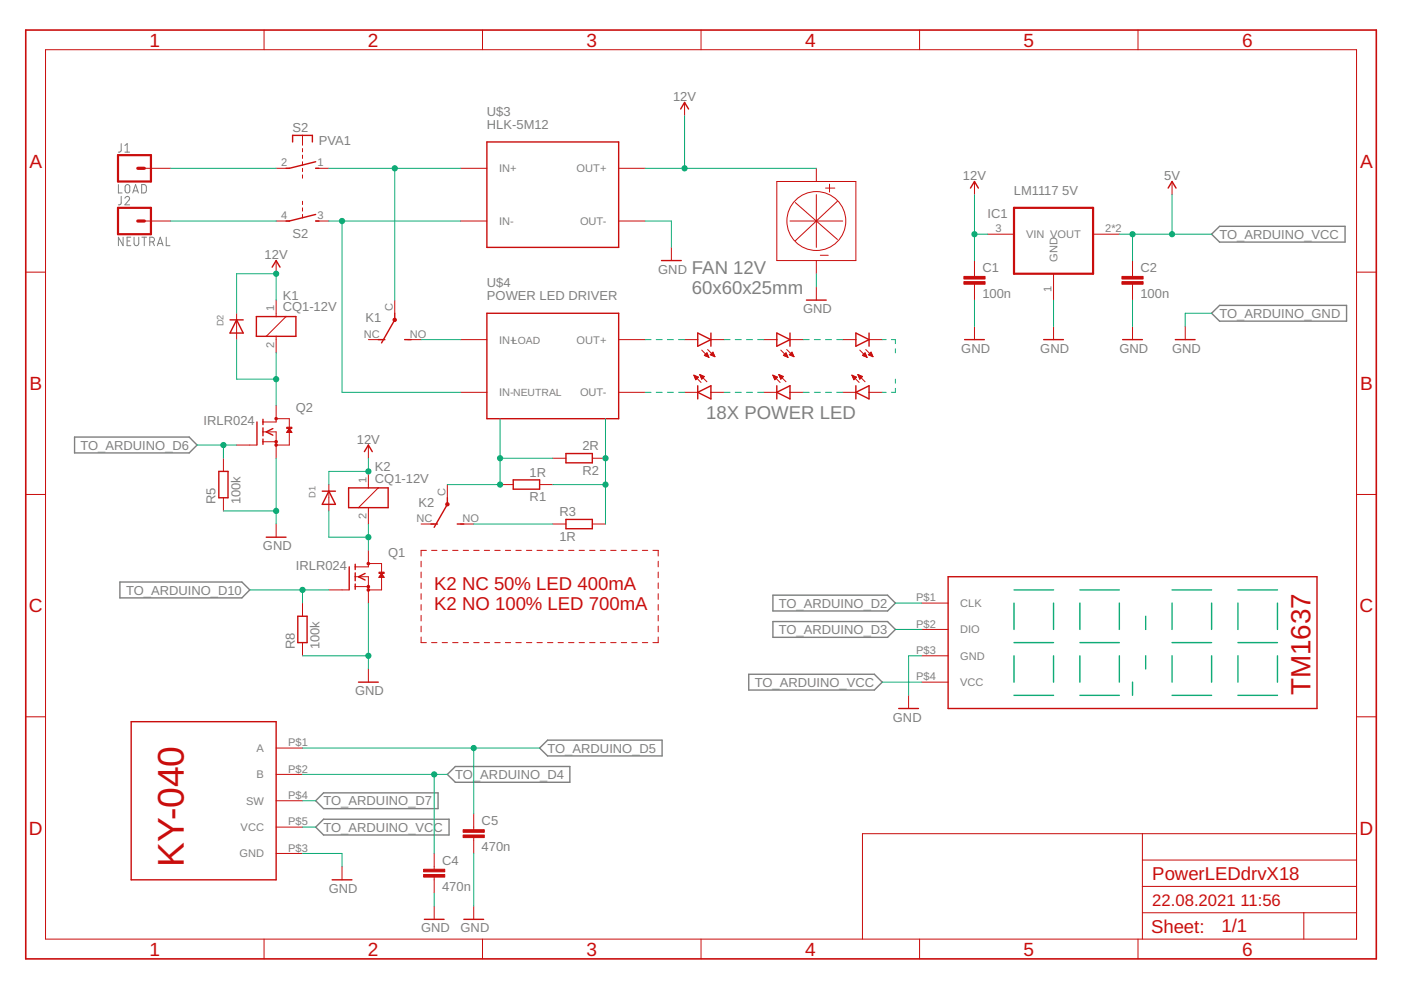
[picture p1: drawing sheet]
<svg xmlns="http://www.w3.org/2000/svg" width="297mm" height="210mm" viewBox="0 0 297 210" stroke-linecap="round" stroke-linejoin="round" font-family="sans-serif">
<g fill="none" stroke="#808080" stroke-width=".21">
<path d="M25.1 39.1v1.8h.8M25.7 30.5v1.5l-.6 .3M26.5 32.3h1M26.5 30.9l.5-.4v1.8M26.6 39.3l.3-.2 .5 .2 .1 1.1a.5 .5 0 0 1-.5 .5 .5 .5 0 0 1-.5-.5zM30 39.1l.7 .1 .3 .3v.9l-.3 .5h-.7zM25.7 41.6v1.6l-.6 .2M26.1 50.3v1.8l-1-1.8v1.8M26.5 42a.49 .49 0 0 1 .7-.3 .49 .49 0 0 1 .1 .7l-.8 1h1M26.9 51.1h.6M27.7 50.3h-.8v1.8h.8M28.2 40.9l.5-1.8 .6 1.8"/>
<path d="M28.3 40.5h.9M28.4 50.3v1.3a.5 .5 0 0 0 .5 .5 .5 .5 0 0 0 .5-.5v-1.3M30.1 50.3h1M30.6 50.3v1.8M31.7 51.3h.6a.5 .5 0 0 0 .5-.5 .5 .5 0 0 0-.5-.5h-.6v1.8M32.4 51.3l.3 .8M33.4 52.1l.6-1.8 .6 1.8M33.5 51.6h.9M35.2 50.3v1.8h.8"/>
</g>
<path d="M256.9 49.7l1.7-1.7h26.6v3.3h-26.6zM256.9 66.4l1.7-1.7h26.9v3.4h-26.9zM15.8 92.7h24.3l1.7 1.7-1.7 1.6h-24.3zM25.4 123.4h25.9l1.7 1.7-1.7 1.7h-25.9zM163.9 126.2h24.3l1.6 1.7-1.6 1.6h-24.3zM163.9 131.8h24.3l1.6 1.7-1.6 1.6h-24.3zM114.4 158.6l1.7-1.7h24.3v3.4h-24.3zM158.7 143h26.7l1.6 1.6-1.6 1.7h-26.7zM66.9 175.4l1.7-1.7h26.6v3.3h-26.6zM66.9 169.8l1.7-1.7h24.3v3.3h-24.3zM94.8 164.2l1.7-1.7h24.3v3.4h-24.3z" fill="none" stroke="#808080" stroke-width=".3"/>
<g fill="none" stroke="#c90d0c" stroke-width=".21">
<path d="M9.7 10.5h277.9v188.6h-277.9zM56 6.4v4.1M102.3 6.4v4.1M148.6 6.4v4.1M195 6.4v4.1M241.3 6.4v4.1M30.6 35.7h5.6M58.5 35.7h2.8M64.1 28.7v2.1M64.1 31.5v.7M64.1 32.9v.7M64.1 34.3v.7"/>
<path d="M64.1 35.7v.7M64.1 37.1v.7M66.9 35.7h2.8M97.6 35.7h5.6M131.2 35.7h5.6M145.1 21.7v2.8M164.7 38.5h16.8v16.7h-16.8zM173.1 35.7v2.8M175 39.9h2M175.9 39.1v1.6M206.6 38.5v2.8M248.5 38.5v2.8"/>
<path d="M5.5 57.7h4.2M30.6 46.9h5.6M58.5 46.9h2.8M58.5 55.2v2.8M64.1 42.7v.7M64.1 44.1v.7M64.1 45.5v.7M66.9 46.9h2.8M97.6 46.9h5.6M131.2 46.9h5.6M142.3 52.5v2.7M167.5 46.9h11.2"/>
<path d="M168.6 42.9l8.9 7.9M173.1 41.3v11.2M173.1 55.2v2.8M173.9 54.1h1.7M177.5 42.7l-8.9 8.4M206.6 55.2v3.4M209.4 49.7h5.6M223.4 58v5.6M231.8 49.7h5.5M240.1 55.2v3.4M287.6 57.7h4.2M50.2 66.4v5.6"/>
<path d="M58.5 63.6v3.5M58.5 71.3v3.5M60.6 67.1l-4.1 4.2M78.1 72h2.8M83.7 63.6v2.8M86.5 72h2.8M97.6 72h5.6M131.2 72h5.6M145.1 72h2.8M147.1 79.5l1.5 1.6M147.1 79.5l1 .5-.6 .5zM147.2 79.7h.2"/>
<path d="M147.2 79.8h.5M147.3 79.9h.7M148.4 79.4l1.5 1.5M148.4 79.4l.9 .4-.5 .6zM148.4 79.5h.2M148.5 79.7h.4M148.5 79.8h.8M148.6 79.9h.6M148.8 74.2l1.5 1.6M149.3 75.4l.6-.6 .4 1zM149.4 75.3h.7M149.5 75.2h.6"/>
<path d="M149.6 75.5h.6M149.6 75.1h.4M149.8 74.9h.1M149.9 75.6h.3M150 74.1l1.6 1.5M150.2 75.7h.1M150.6 75.2l.6-.5 .4 .9zM150.6 75.2h.8M150.7 72h2.8M150.8 75.1h.5M150.8 75.3h.6M150.9 74.9h.4"/>
<path d="M151 74.8h.2M151.2 75.5h.3M151.5 75.6h.1M161.9 72h2.8M163.9 79.5l1.5 1.6M163.9 79.5l.9 .5-.5 .5zM163.9 79.7h.2M164 79.8h.5M164 79.9h.8M165.1 79.4l1.5 1.5M165.1 79.4l1 .4-.6 .6zM165.2 79.5h.2"/>
<path d="M165.2 79.7h.5M165.3 79.8h.7M165.4 79.9h.6M165.5 74.2l1.6 1.6M166.1 75.4l.5-.6 .5 1zM166.1 75.3h.8M166.3 75.2h.5M166.3 75.5h.6M166.4 75.1h.4M166.5 74.9h.2M166.6 75.6h.4M166.8 74.1l1.5 1.5"/>
<path d="M167 75.7h.1M167.4 75.2h.7M167.5 72h2.8M167.5 75.1h.6M167.6 75.3h.6M167.7 74.9h.3M167.8 74.8h.2M167.9 75.5h.4M167.9 74.7l.4 .9-1-.4zM168.2 75.6h.1M173.1 60.8v2.8M178.7 72h2.8"/>
<path d="M180.6 79.5l1.6 1.6M180.6 79.5l1 .5-.6 .5zM180.7 79.7h.2M180.7 79.8h.5M180.8 79.9h.7M181.9 79.4l1.5 1.5M181.9 79.4l1 .4-.6 .6zM181.9 79.5h.3M182 79.7h.5M182.1 79.8h.7M182.1 79.9h.7M182.3 74.2l1.5 1.6"/>
<path d="M182.9 75.4l.5-.6 .4 1zM182.9 75.3h.7M183 75.2h.6M183.1 75.5h.6M183.2 75.1h.3M183.3 74.9h.2M183.4 75.6h.3M183.6 74.1l1.5 1.5M183.7 75.7h.1M184.1 75.2l.6-.5 .4 .9zM184.1 75.2h.8M184.3 72h2.7"/>
<path d="M184.3 75.1h.5M184.3 75.3h.7M184.4 74.9h.4M184.6 74.8h.1M184.7 75.5h.3M185 75.6h.1M206.6 60.3v3.3M206.6 69.2v2.8M223.4 69.2v2.8M240.1 60.3v3.3M240.1 69.2v2.8M251.3 69.2v2.8"/>
<path d="M47.4 97.2v2.7M50.2 94.4h4.2M55.8 91.6h2.7v5.6M55.8 93.7h2.7M58.5 86v3.5h-2.7M58.5 88.8h2.8v5.6h-2.8M60.8 91.6h1M60.9 91.5h.8M61 91.4h.7M61.1 91.2h.5M61.2 91.1h.3M61.3 91h.1"/>
<path d="M61.3 90.9l.6 .8h-1.1zM78.1 94.4v2.8M78.1 99.9v3.5M97.6 83.2h5.6M117.2 97.2h2.8M125.6 97.2h2.8M131.2 83.2h5.6M145.1 83.2h2.8M147.3 80.1h.7M147.4 80.2h.4M147.4 80.3h.3M147.5 80.5h.1"/>
<path d="M148.6 80.1h.5M148.7 80.2h.2M148.8 80.3h.1M150.7 83.2h2.8M161.9 83.2h2.8M164.1 80.1h.6M164.1 80.2h.5M164.2 80.3h.3M164.3 80.5h.1M165.4 80.1h.4M165.5 80.2h.2M165.5 80.3h.1"/>
<path d="M167.5 83.2h2.8M178.7 83.2h2.8M180.8 80.1h.7M180.9 80.2h.5M181 80.3h.2M181 80.5h.1M182.2 80.1h.4M182.2 80.2h.3M182.3 80.3h.1M184.3 83.2h2.7M5.5 104.8h4.2M47.4 105.5v2.8"/>
<path d="M58.5 111.1v2.8M69.7 102.7v5.6M78.1 119.5h2.8v5.6h-2.8M78.1 107.6v3.5M78.1 116.7v3.5h-2.8M80.2 103.4l-4.2 4.2M89.3 119v1.2M89.3 111.1h2.8M90.4 116.7h-1.1v1.2M91.5 116.7h1.1M93.7 116.7h1.2M94.8 102.7v2.8"/>
<path d="M96 116.7h1.1M97.6 111.1h2.8M98.2 116.7h1.1M100.4 116.7h1.2M102.7 116.7h1.1M104.9 116.7h1.1M106 102.7h2.8M107.1 116.7h1.2M109.4 116.7h1.1M111.6 116.7h1.2M113.9 116.7h1.1M114.4 102.7h2.8"/>
<path d="M116.1 116.7h1.1M117.2 111.1h2.8M118.3 116.7h1.1M120.5 116.7h1.2M122.8 116.7h1.1M125 116.7h1.2M125.6 111.1h2.8M127.3 116.7h1.1M129.5 116.7h1.1M131.7 116.7h1.2M133.9 116.7h1.2M136.2 116.7h1.1"/>
<path d="M138.4 116.7h1.2v1.2M139.6 119v1.2M287.6 104.8h4.2M64.1 127.9v2.8M64.1 136.2v2.8M69.7 125.1h4.3M75.3 122.3h2.8v5.6M75.3 124.4h2.8M80.4 122.3h1M80.5 122.2h.8M80.6 122h.6M80.7 121.9h.4"/>
<path d="M80.8 121.8h.2M80.9 121.6h.1M80.9 121.6l.5 .8h-1.1zM89.3 135.1v1.1h1.1M89.3 121.3v1.2M89.3 123.6v1.2M89.3 125.9v1.2M89.3 128.2v1.2M89.3 130.5v1.2M89.3 132.8v1.2M91.5 136.2h1.1M93.7 136.2h1.2"/>
<path d="M96 136.2h1.1M98.2 136.2h1.1M100.4 136.2h1.2M102.7 136.2h1.1M104.9 136.2h1.1M107.1 136.2h1.2M109.4 136.2h1.1M111.6 136.2h1.2M113.9 136.2h1.1M116.1 136.2h1.1M118.3 136.2h1.1M120.5 136.2h1.2"/>
<path d="M122.8 136.2h1.1M125 136.2h1.2M127.3 136.2h1.1M129.5 136.2h1.1M131.7 136.2h1.2M133.9 136.2h1.2M136.2 136.2h1.1M139.6 121.3v1.2M139.6 123.6v1.2M139.6 125.9v1.2M139.6 128.2v1.2M139.6 130.5v1.2"/>
<path d="M139.6 132.8v1.2M139.6 135.1v1.1h-1.2M195.4 127.9h5.6M195.4 133.5h5.6M195.4 139h5.6M5.5 152h4.2M58.5 158.6h5.6M78.1 141.8v2.8M192.6 147.4v2.8M195.4 144.6h5.6M287.6 152h4.2M58.5 164.2h5.6"/>
<path d="M58.5 169.8h5.6M58.5 175.4h5.6M100.4 172.6v3.3M100.4 177.6v3.4M242.2 176.8v22.3M287.6 176.8h-104.7v22.3M56 199.1v4.2M58.5 181h5.6M72.5 183.7v2.8M92.1 181v3.3M92.1 186v3.3M92.1 192.1v2.8"/>
<path d="M100.4 192.1v2.8M102.3 199.1v4.2M148.6 199.1v4.2M195 199.1v4.2M241.3 199.1v4.2M242.2 193.5h45.4M242.2 187.9h45.4M242.2 182.4h45.4M276.4 193.5v5.6"/>
<circle cx="173.1" cy="46.9" r="6.2"/>
</g>
<g fill="none" stroke="#c90d0c" stroke-width=".3">
<path d="M62 30.1v-1.4h4.2v1.4M66.9 34.3l-5.6 1.4h-.7M66.9 35.7h.7M103.2 30.1h28v22.4h-28zM144.3 23.1l.8-1.4 .9 1.4M205.8 39.9l.8-1.4 .8 1.4M247.7 39.9l.8-1.4 .8 1.4M57.7 56.6l.8-1.4 .9 1.4M66.9 45.5l-5.6 1.4h-.7M66.9 46.9h.7M140.3 55.2h4.1M48.8 67.8h2.8"/>
<path d="M50.2 67.8l1.4 2.8h-2.8zM54.4 67.1h8.3v4.2h-8.3zM80.2 72h1.4M83.7 66.4v1.4l-2.8 4.9M85.8 72h1.4M103.2 66.4h28v22.4h-28zM147.9 70.6l2.8 1.4-2.8 1.4zM150.7 70.6v2.8M164.7 70.6l2.8 1.4-2.8 1.4zM167.5 70.6v2.8M171 63.6h4.2M181.5 70.6l2.8 1.4-2.8 1.4z"/>
<path d="M184.3 70.6v2.8M204.5 72h4.2M221.3 72h4.2M238 72h4.2M249.2 72h4.2M46.4 99.9h1.9v5.6h-1.9zM54.5 89.5v4.9M55.8 88.9v1.1M55.8 90.7v1.7M55.8 93.1v1.1M57.8 90.9l-1.3 .7 1.3 .7M77.3 95.8l.8-1.4 .8 1.4"/>
<path d="M120 96.2h5.6v1.9h-5.6zM147.9 83.2l2.8-1.4v2.8zM147.9 81.8v2.8M164.7 83.2l2.8-1.4v2.8zM164.7 81.8v2.8M181.5 83.2l2.8-1.4v2.8zM181.5 81.8v2.8M56.5 113.9h4.1M68.3 104.1h2.8M69.7 104.1l1.4 2.8h-2.8zM73.9 103.4h8.4v4.2h-8.4zM75.3 119.6v1.2"/>
<path d="M91.4 111.1h1.4M94.8 105.5v1.4l-2.7 4.9M96.9 111.1h1.4M108.8 101.7h5.6v2h-5.6zM120 110.1h5.6v2h-5.6zM63.1 130.7h2v5.5h-2zM74 120.2v4.9M75.3 121.5v1.6M75.3 123.8v1.1M77.4 121.6l-1.4 .7 1.4 .7M201 122.3h78.2v27.9h-78.2zM27.8 153h30.7v33.5h-30.7z"/>
<path d="M76 144.6h4.2M190.5 150.2h4.2M70.4 186.5h4.2M90 194.9h4.1M98.3 194.9h4.2"/>
</g>
<path d="M25 32.9h7v5.6h-7zM25 44.1h7v5.6h-7zM215 44.1h16.8v13.9h-16.8z" fill="none" stroke="#c90d0c" stroke-width=".47"/>
<g fill="#c90d0c" stroke="#c90d0c" stroke-width=".21">
<path d="M204.4 59.7h4.5v.6h-4.5z"/>
<path d="M204.4 58.6h4.5v.6h-4.5z"/>
<path d="M237.9 59.7h4.5v.6h-4.5z"/>
<path d="M237.9 58.6h4.5v.6h-4.5z"/>
<path d="M80.3 121.3h1.1v.3h-1.1z"/>
<path d="M60.8 90.6h1.1v.3h-1.1z"/>
<path d="M89.8 185.4h4.5v.6h-4.5z"/>
<path d="M89.8 184.3h4.5v.5h-4.5z"/>
<path d="M98.2 177h4.5v.6h-4.5z"/>
<path d="M98.2 175.9h4.5v.6h-4.5z"/>
</g>
<g fill="#c90d0c" stroke="#c90d0c" stroke-width=".21">
<circle cx="78.1" cy="119.5" r=".28"/>
<circle cx="78.1" cy="125.1" r=".28"/>
<circle cx="78.1" cy="124.4" r=".28"/>
<circle cx="83.7" cy="67.8" r=".37"/>
<circle cx="58.5" cy="88.8" r=".27"/>
<circle cx="58.5" cy="94.4" r=".27"/>
<circle cx="58.5" cy="93.7" r=".27"/>
<circle cx="94.8" cy="106.9" r=".36"/>
</g>
<path d="M29.2 35.7h1.4M29.2 46.9h1.4" fill="none" stroke="#c90d0c" stroke-width=".68"/>
<path d="M5.5 6.4h286.3v196.9h-286.3z" fill="none" stroke="#c90d0c" stroke-width=".34"/>
<g fill="none" stroke="#0dab76" stroke-width=".3">
<path d="M215 136.2h8.4M215 125.1h8.4M215 127.9v5.6M215 139v5.6M223.4 127.9v5.6M223.4 139v5.6M229 136.2h8.3M229 125.1h8.3M229 127.9v5.6M229 139v5.6M237.3 127.9v5.6M237.3 139v5.6"/>
<path d="M242.9 130.7v2.8M242.9 139v2.8M248.5 136.2h8.4M248.5 125.1h8.4M248.5 127.9v5.6M248.5 139v5.6M256.9 127.9v5.6M256.9 139v5.6M262.5 136.2h8.3M262.5 127.9v5.6M262.5 139v5.6M262.5 125.1h8.3"/>
<path d="M270.8 127.9v5.6M270.8 139v5.6M215 147.4h8.4M229 147.4h8.3M240.1 144.6v2.8M248.5 147.4h8.4M262.5 147.4h8.3"/>
</g>
<g fill="none" stroke="#0dab76" stroke-width=".21">
<path d="M36.2 35.7h22.3M69.7 35.7h27.9M83.7 35.7v27.9M136.8 35.7h36.3M145.1 24.5v11.2M36.2 46.9h22.3M69.7 46.9h27.9M72.5 46.9v36.3h25.1M136.8 46.9h5.5v5.6M173.1 58v2.8M206.6 41.3v13.9M206.6 49.7h2.8"/>
<path d="M237.3 49.7h19.6M240.1 49.7v5.5M248.5 41.3v8.4M50.2 72v8.4h8.3M58.5 63.6v-5.6h-8.3v8.4M58.5 74.8v11.2M89.3 72h8.3M136.8 72h1.2M139.1 72h1.3M141.5 72h1.3M143.9 72h1.2M153.5 72h1.3"/>
<path d="M155.9 72h1.3M158.3 72h1.2M160.6 72h1.3M170.3 72h1.3M172.7 72h1.2M175 72h1.3M177.4 72h1.3M187 72h.9M189 72h.8v.9M189.8 74v.8M206.6 63.6v5.6M223.4 63.6v5.6"/>
<path d="M240.1 63.6v5.6M256.9 66.4h-5.6v2.8M41.8 94.4h8.4M47.4 94.4v2.8M58.5 97.2v13.9M78.1 97.2v2.7h-8.4v2.8M106 88.8v13.9h-11.2M106 97.2h11.2M128.4 88.8v22.3M136.8 83.2h1.2M139.1 83.2h1.3M141.5 83.2h1.3"/>
<path d="M143.9 83.2h1.2M153.5 83.2h1.3M155.9 83.2h1.3M158.3 83.2h1.2M160.6 83.2h1.3M170.3 83.2h1.3M172.7 83.2h1.2M175 83.2h1.3M177.4 83.2h1.3M187 83.2h.9M189.8 82.3v.9h-.8M189.8 80.4v.8"/>
<path d="M47.4 108.3h11.1M69.7 108.3v5.6h8.4M78.1 111.1v5.6M100.4 111.1h16.8M117.2 102.7h11.2M53 125.1h16.7M64.1 139h14M64.1 125.1v2.8M78.1 127.9v13.9M189.8 127.9h5.6M189.8 133.5h5.6M195.4 139h-2.8v8.4"/>
<path d="M64.1 158.6h50.3M100.4 158.6v14M187 144.6h8.4M64.1 175.4h2.8M64.1 164.2h30.7M64.1 169.8h2.8M92.1 164.2v16.8M64.1 181h8.4v2.7M92.1 189.3v2.8M100.4 181v11.1"/>
</g>
<g fill="#0dab76" stroke="#0dab76" stroke-width=".21">
<circle cx="58.5" cy="108.3" r=".55"/>
<circle cx="78.1" cy="139" r=".55"/>
<circle cx="248.5" cy="49.7" r=".55"/>
<circle cx="240.1" cy="49.7" r=".55"/>
<circle cx="206.6" cy="49.7" r=".55"/>
<circle cx="58.5" cy="58" r=".55"/>
<circle cx="78.1" cy="99.9" r=".55"/>
<circle cx="145.1" cy="35.7" r=".55"/>
<circle cx="83.7" cy="35.7" r=".55"/>
<circle cx="72.5" cy="46.9" r=".55"/>
<circle cx="58.5" cy="80.4" r=".55"/>
<circle cx="47.4" cy="94.4" r=".55"/>
<circle cx="106" cy="97.2" r=".55"/>
<circle cx="106" cy="102.7" r=".55"/>
<circle cx="128.4" cy="97.2" r=".55"/>
<circle cx="128.4" cy="102.7" r=".55"/>
<circle cx="78.1" cy="113.9" r=".55"/>
<circle cx="64.1" cy="125.1" r=".55"/>
<circle cx="100.4" cy="158.6" r=".55"/>
<circle cx="92.1" cy="164.2" r=".55"/>
</g>
<text font-size="7.9" fill="#c90d0c" x="39" y="183.7" transform="rotate(-90 39 183.7)">KY-040</text>
<text font-size="5.9" fill="#c90d0c" x="277.8" y="147.4" transform="rotate(-90 277.8 147.4)">TM1637</text>
<g font-size="4" fill="#c90d0c">
<text x="31.7" y="9.9">1</text>
<text x="78" y="9.9">2</text>
<text x="124.3" y="9.9">3</text>
<text x="170.7" y="9.9">4</text>
<text x="217" y="9.9">5</text>
<text x="263.3" y="9.9">6</text>
<text x="6.2" y="35.6">A</text>
<text x="288.4" y="35.6">A</text>
<text x="6.2" y="82.7">B</text>
<text x="288.4" y="82.7">B</text>
<text x="6.1" y="129.8">C</text>
<text x="288.3" y="129.8">C</text>
<text x="6.1" y="177">D</text>
<text x="288.3" y="177">D</text>
<text x="31.7" y="202.6">1</text>
<text x="78" y="202.6">2</text>
<text x="124.3" y="202.6">3</text>
<text x="170.7" y="202.6">4</text>
<text x="217" y="202.6">5</text>
<text x="263.3" y="202.6">6</text>
</g>
<g font-size="3.9" fill="#808080">
<text x="146.7" y="58">FAN 12V</text>
<text x="146.7" y="62.2">60x60x25mm</text>
<text x="149.8" y="88.8">18X POWER LED</text>
</g>
<g font-size="3.9" fill="#c90d0c">
<text x="92.1" y="125.1">K2 NC 50% LED 400mA</text>
<text x="92.1" y="129.3">K2 NO 100% LED 700mA</text>
<text x="244.3" y="186.5">PowerLEDdrvX18</text>
<text x="244" y="197.8">Sheet:</text>
<text x="259" y="197.7">1/1</text>
</g>
<g font-size="3.5" fill="#c90d0c">
<text x="244.3" y="192.1">22.08.2021</text>
<text x="263" y="192.1">11:56</text>
</g>
<g font-size="2.8" fill="#808080">
<text x="142.7" y="21.4">12V</text>
<text x="62" y="28">S2</text>
<text x="103.2" y="27.3">HLK-5M12</text>
<text x="103.2" y="24.5">U$3</text>
<text x="67.6" y="30.8">PVA1</text>
<text x="204.2" y="38.2">12V</text>
<text x="215" y="41.3">LM1117</text>
<text x="225.2" y="41.3">5V</text>
<text x="246.8" y="38.2">5V</text>
<text x="209.4" y="46.2">IC1</text>
<text x="62" y="50.4">S2</text>
<text x="258.6" y="50.6">TO_ARDUINO_VCC</text>
<text x="56.1" y="55">12V</text>
<text x="139.6" y="58">GND</text>
<text x="208.3" y="57.6">C1</text>
<text x="241.8" y="57.6">C2</text>
<text x="59.9" y="63.6">K1</text>
<text x="103.2" y="63.6">POWER LED DRIVER</text>
<text x="103.2" y="60.8">U$4</text>
<text x="208.3" y="63.2">100n</text>
<text x="241.8" y="63.2">100n</text>
<text x="59.9" y="66">CQ1-12V</text>
<text x="77.5" y="68.4">K1</text>
<text x="170.3" y="66.4">GND</text>
<text x="258.6" y="67.4">TO_ARDUINO_GND</text>
<text x="203.8" y="74.8">GND</text>
<text x="220.6" y="74.8">GND</text>
<text x="237.3" y="74.8">GND</text>
<text x="248.5" y="74.8">GND</text>
<text x="62.7" y="87.4">Q2</text>
<text x="17.1" y="95.3">TO_ARDUINO_D6</text>
<text x="43.2" y="90.2">IRLR024</text>
<text x="75.7" y="94.1">12V</text>
<text x="123.5" y="95.5">2R</text>
<text x="79.5" y="99.9">K2</text>
<text x="112.3" y="101">1R</text>
<text x="123.5" y="100.7">R2</text>
<text x="45.7" y="106.9" transform="rotate(-90 45.7 106.9)">R5</text>
<text x="51" y="106.9" transform="rotate(-90 51 106.9)">100k</text>
<text x="79.5" y="102.3">CQ1-12V</text>
<text x="88.7" y="107.5">K2</text>
<text x="112.3" y="106.3">R1</text>
<text x="118.6" y="109.5">R3</text>
<text x="55.7" y="116.7">GND</text>
<text x="82.3" y="118.1">Q1</text>
<text x="118.6" y="114.7">1R</text>
<text x="62.7" y="120.9">IRLR024</text>
<text x="26.7" y="126.1">TO_ARDUINO_D10</text>
<text x="165.1" y="128.9">TO_ARDUINO_D2</text>
<text x="62.5" y="137.7" transform="rotate(-90 62.5 137.7)">R8</text>
<text x="67.8" y="137.7" transform="rotate(-90 67.8 137.7)">100k</text>
<text x="165.1" y="134.4">TO_ARDUINO_D3</text>
<text x="75.3" y="147.4">GND</text>
<text x="160" y="145.6">TO_ARDUINO_VCC</text>
<text x="189.3" y="153">GND</text>
<text x="116.1" y="159.6">TO_ARDUINO_D5</text>
<text x="96.5" y="165.2">TO_ARDUINO_D4</text>
<text x="68.6" y="170.8">TO_ARDUINO_D7</text>
<text x="68.6" y="176.3">TO_ARDUINO_VCC</text>
<text x="102.1" y="174.9">C5</text>
<text x="93.7" y="183.3">C4</text>
<text x="102.1" y="180.5">470n</text>
<text x="69.7" y="189.3">GND</text>
<text x="93.7" y="188.9">470n</text>
<text x="89.3" y="197.7">GND</text>
<text x="97.7" y="197.7">GND</text>
</g>
<g font-size="2.3" fill="#808080">
<text x="59.6" y="35.3">2</text>
<text x="67.3" y="35.3">1</text>
<text x="105.8" y="36.5">IN+</text>
<text x="122.3" y="36.5">OUT+</text>
<text x="59.6" y="46.5">4</text>
<text x="67.3" y="46.5">3</text>
<text x="105.8" y="47.7">IN-</text>
<text x="123" y="47.7">OUT-</text>
<text x="211.1" y="49.3">3</text>
<text x="217.6" y="50.5">VIN VOUT</text>
<text x="234.3" y="49.3">2*2</text>
<text x="224.2" y="55.5" transform="rotate(-90 224.2 55.5)">GND</text>
<text x="223" y="61.9" transform="rotate(-90 223 61.9)">1</text>
<text x="58.2" y="66" transform="rotate(-90 58.2 66)">1</text>
<text x="77.1" y="71.6">NC</text>
<text x="83.3" y="66" transform="rotate(-90 83.3 66)">C</text>
<text x="86.9" y="71.6">NO</text>
<text x="58.2" y="73.7" transform="rotate(-90 58.2 73.7)">2</text>
<text x="105.8" y="72.8">IN+LOAD</text>
<text x="122.3" y="72.8">OUT+</text>
<text x="105.8" y="84">IN-NEUTRAL</text>
<text x="123" y="84">OUT-</text>
<text x="77.7" y="102.3" transform="rotate(-90 77.7 102.3)">1</text>
<text x="94.5" y="105.1" transform="rotate(-90 94.5 105.1)">C</text>
<text x="77.7" y="110" transform="rotate(-90 77.7 110)">2</text>
<text x="88.3" y="110.7">NC</text>
<text x="98" y="110.7">NO</text>
<text x="194.3" y="127.5">P$1</text>
<text x="203.6" y="128.7">CLK</text>
<text x="194.3" y="133.1">P$2</text>
<text x="203.6" y="134.3">DIO</text>
<text x="194.3" y="138.7">P$3</text>
<text x="203.6" y="139.9">GND</text>
<text x="194.3" y="144.2">P$4</text>
<text x="203.6" y="145.5">VCC</text>
<text x="54.4" y="159.4">A</text>
<text x="61.1" y="158.2">P$1</text>
<text x="54.4" y="165">B</text>
<text x="61.1" y="163.8">P$2</text>
<text x="52.2" y="170.6">SW</text>
<text x="61.1" y="169.4">P$4</text>
<text x="51" y="176.2">VCC</text>
<text x="61.1" y="175">P$5</text>
<text x="50.8" y="181.8">GND</text>
<text x="61.1" y="180.6">P$3</text>
</g>
<g font-size="2" fill="#808080">
<text x="47.4" y="69.2" transform="rotate(-90 47.4 69.2)">D2</text>
<text x="66.9" y="105.5" transform="rotate(-90 66.9 105.5)">D1</text>
</g>
</svg>
